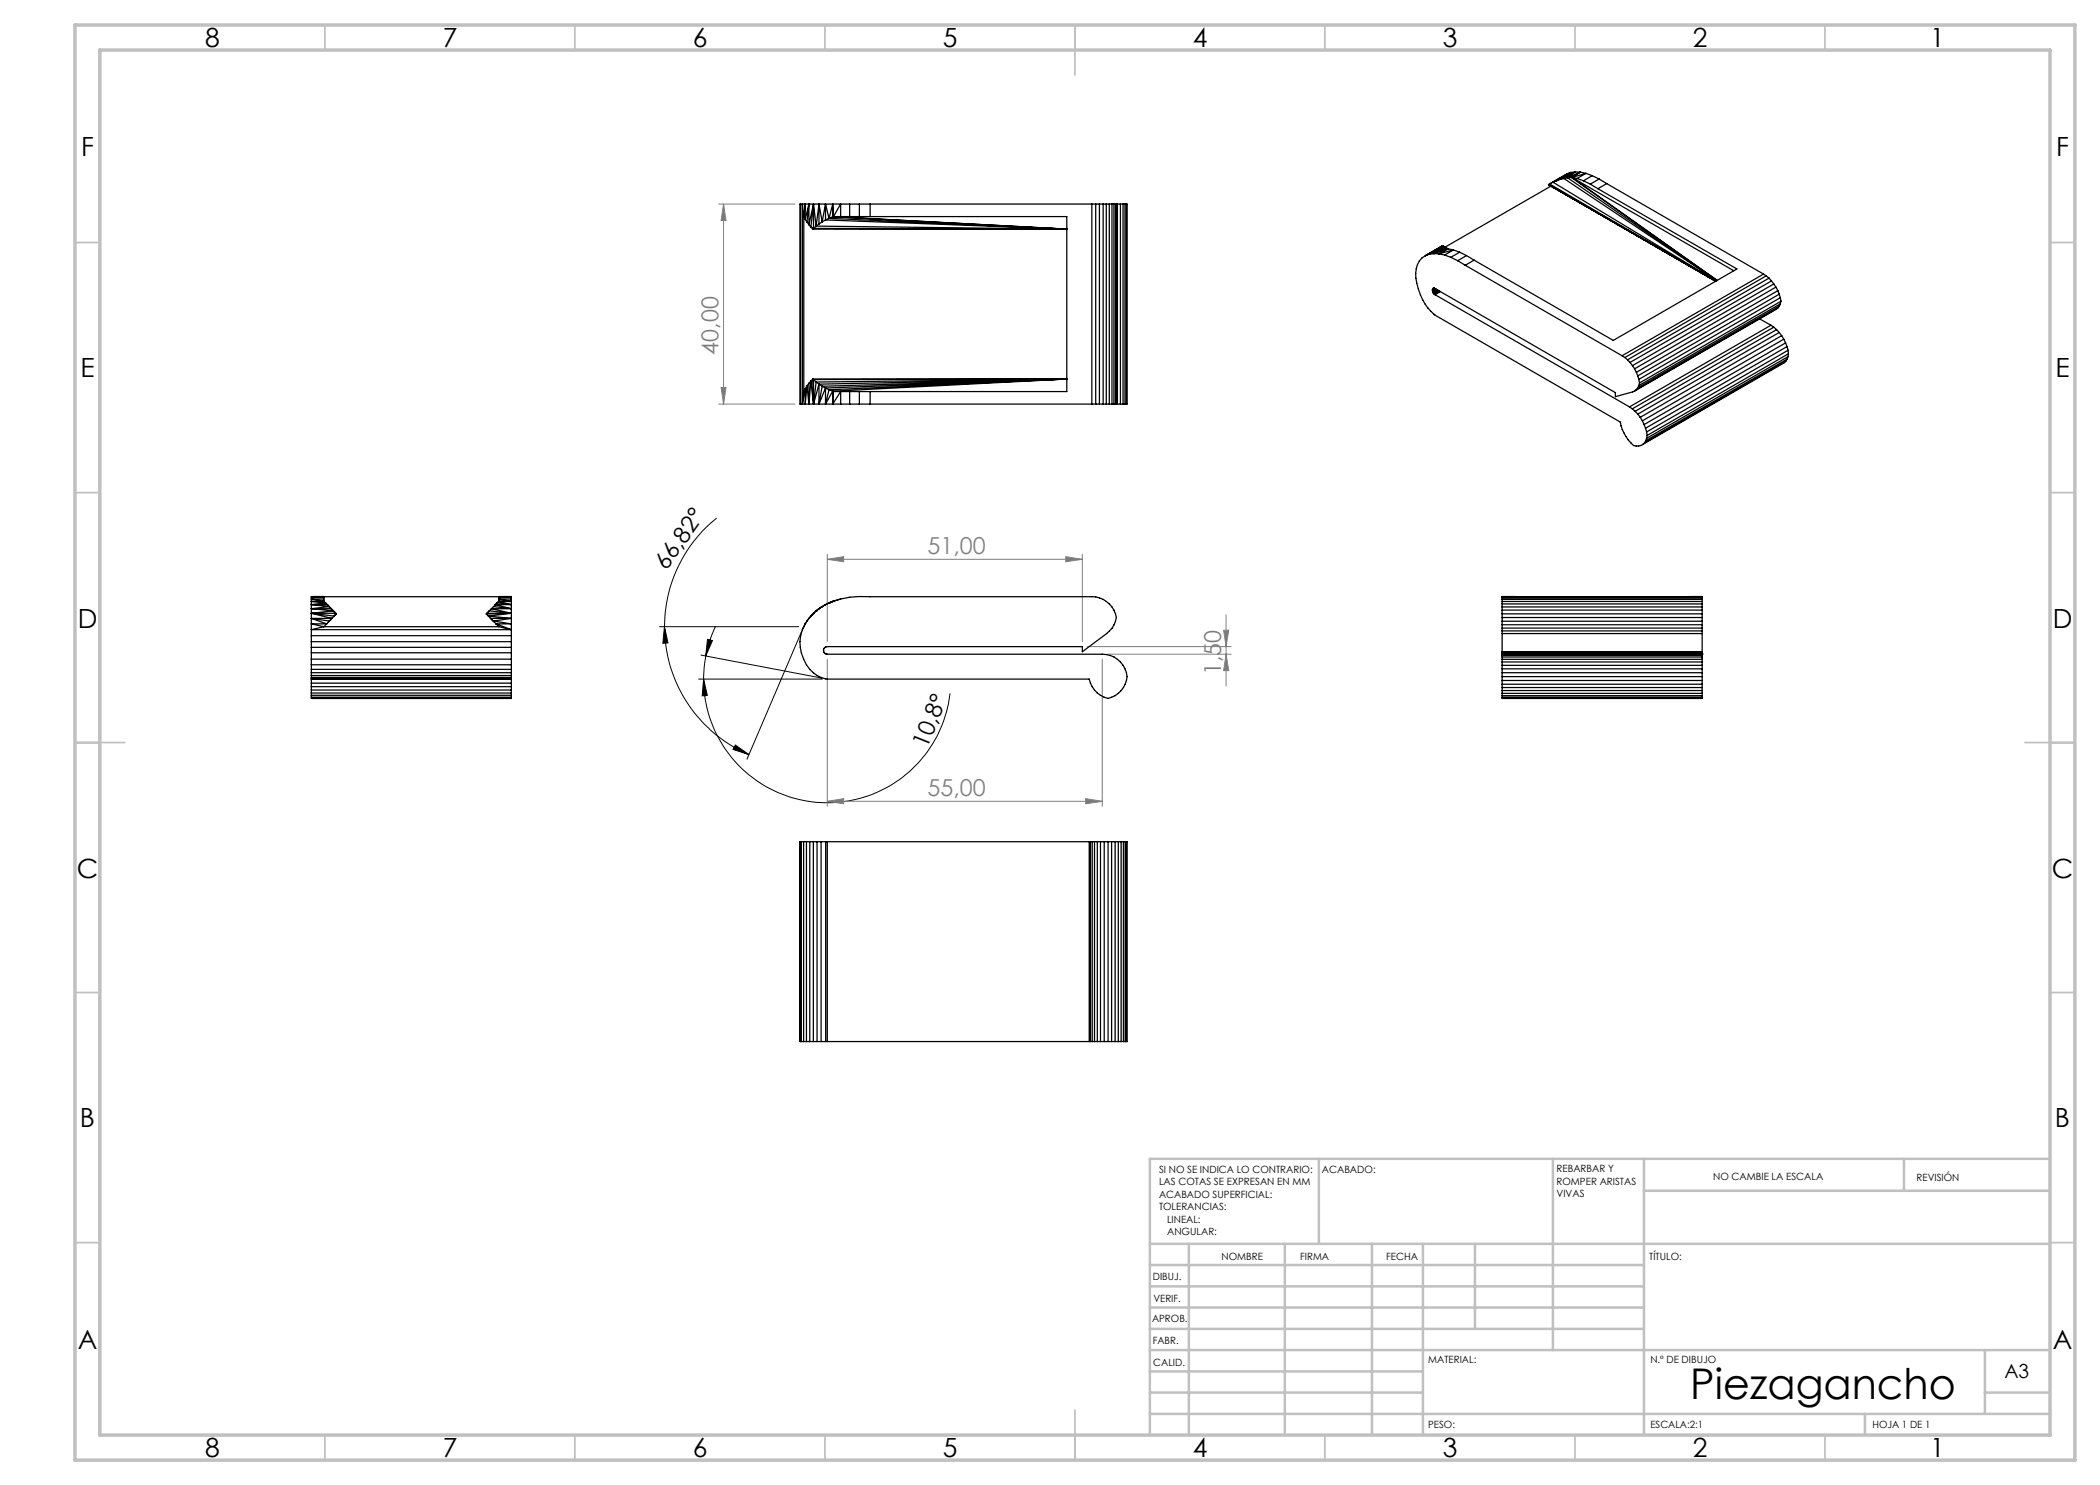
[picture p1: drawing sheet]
<svg xmlns="http://www.w3.org/2000/svg" width="420mm" height="297mm" viewBox="0 0 420 297" stroke-linecap="round" stroke-linejoin="round" font-family="sans-serif">
<g fill="none" stroke="#000" stroke-width=".2">
<path d="M143.3 103.6a28 28 0 0 0-10.4 21.7M131.9 125.3h27.8M132.9 125.3l.7 3.3-1 .1zM132.9 125.3a27.9 27.9 0 0 0 16.9 25.6M139.7 135.8h24.8M140.2 131l24.3 4.6M140.7 135.8l.8 3.3-1.1 .1zM140.7 135.8a24.7 24.7 0 0 0 23.3 24.7 24.7 24.7 0 0 0 26-21.8M141.1 131.2l-.3 2.3-.1 2.3M141.5 127.9l1 .2-1.4 3.1zM143.1 125.2a26.9 26.9 0 0 0-2 6M160.3 126.3l-10.9 25.5"/>
<path d="M147.1 149l2.7 1.9-3.2-1z"/>
</g>
<g fill="none" stroke="#808080" stroke-width=".2">
<path d="M143.7 40.8h15.3M144.7 40.8l.5 3.3h-1zM144.7 40.8v40M144.2 77.5h1l-.5 3.3zM143.7 80.8h15.3M165.5 111.9l3.2-.6v1.1zM165.5 110.8v17.5M165.5 111.9h51M213.1 111.3l3.4 .6-3.4 .5zM216.5 110.8v17.5M165.5 131.8v29.5M217.5 129.3h28.7"/>
<path d="M220.5 131.8v29.5M221.4 130.8h24.8M244.7 126h1l-.5 3.3zM245.2 130.8l.5 3.3h-1zM245.2 123v14.2M217.1 159.7l3.4 .6-3.4 .5zM165.5 160.3l3.2-.6v1.1zM165.5 160.3h55"/>
</g>
<g fill="none" stroke="#c0c0c0" stroke-width=".35">
<path d="M65 5v5M115 5v5M165 5v5M215 5v10M265 5v5M315 5v5M365 5v5M15 48.5h5M410 48.5h5M15 98.5h5M410 98.5h5M15 148.5h10"/>
<path d="M405 148.5h10M15 198.5h5M410 198.5h5M15 248.5h5M410 248.5h5M65 287v5M115 287v5M165 287v5M215 282v10M265 287v5M315 287v5M365 287v5"/>
</g>
<g fill="none" stroke="#c0c0c0" stroke-width=".5">
<path d="M263.8 231.8v17M310.6 231.8v38.2M328.8 231.8v55.2M328.8 238.2h81.2M380.8 231.8v6.4M410 231.8h-180v55.2M230 248.8h180M230 257.3h98.8M230 253h98.8M237.8 248.8v38.2M257 248.8v38.2M274.4 248.8v38.2"/>
<path d="M284.6 248.8v38.2M295 248.8v17M230 265.8h98.8M230 261.5h98.8M230 278.5h54.6M230 274.3h54.6M230 270h180M397 278.5h13M397 270v12.8M230 282.8h180M373 282.8v4.2"/>
</g>
<path d="M15 5h400v287h-400zM20 10h390v277h-390z" fill="none" stroke="#c0c0c0" stroke-width=".7"/>
<g fill="#000">
<path d="M141.5 127.9l1 .2-1.4 3.1zM140.7 135.8l.8 3.3-1.1 .1z"/>
<path d="M147.1 149l-.5 .9 3.2 1zM132.9 125.3l-.3 3.4 1-.1z"/>
</g>
<g fill="#808080">
<path d="M213.1 111.3l3.4 .6-3.4 .5zM165.5 111.9l3.2-.6v1.1z"/>
<path d="M165.5 160.3l3.2-.6v1.1zM217.1 159.7l3.4 .6-3.4 .5z"/>
<path d="M144.2 77.5h1l-.5 3.3zM144.7 40.8l.5 3.3h-1z"/>
<path d="M244.7 126h1l-.5 3.3zM245.2 130.8l.5 3.3h-1z"/>
</g>
<g fill="none" stroke="#000" stroke-width=".25">
<path d="M309.7 36.9l.5 .3-21.2 12.2M309.9 36.8l33.3 19.4-33.5-19.3M309.9 36.8l-.2 .1M310.6 36.4l-.7 .4M310.6 36.4l32.7 19.8M311.3 36.2l-.7 .2M312 35.9l-.7 .3M312.8 35.7l-.8 .2M312.8 35.7l30.6 20.4M313.3 34.8l-2.7 1.6M313.3 34.8l-3.4 2M313.5 35.6l-.7 .1"/>
<path d="M313.5 35.6l29.9 20.5M314.1 34.5l-2.1 1.4M314.1 34.5l-2.8 1.7M314.1 34.5l-3.5 1.9M314.1 34.5l-.8 .3M314.3 35.5h.1M314.3 35.5l-.8 .1M314.3 35.5l29.1 20.6M314.4 35.5l32.3 18.6M314.4 35.5l1 .2M315 34.4l-1.5 1.2M315 34.4h1.1"/>
<path d="M315 34.4l-2.2 1.3M315 34.4l-3 1.5M315 34.4l-.9 .1M315.4 35.7l1.3 .5M316.1 34.4l-1.7 1.1M316.1 34.4l1.1 .3M316.1 34.4l-2.6 1.2M316.1 34.4l-1.8 1.1M316.7 36.2l1.4 .6M317.2 34.7l-1.8 1M317.2 34.7l1.3 .4M317.2 34.7l-2.8 .8"/>
<path d="M318.1 36.8l1.5 .9M318.5 35.1l-1.8 1.1M318.5 35.1l1.3 .7M319.6 37.7l27.8 16.1-24.7 14.3-27.9-16.1M319.8 35.8l-1.7 1M319.8 35.8l1.5 .9M321.3 36.7l-1.7 1M321.3 36.7l31.4 18.1M160 40.8h65.4v40h-65.4zM160.1 40.8v40M160.8 43.3l.2-2.5v3.1M160.8 43.3l.2 .6"/>
<path d="M160.8 43.3l-.3-2.5v40M160.8 43.3v35M161 43.9l.4 .5M161.4 44.4l.4 .5M161.8 44.9l.4 .5M161.8 40.8v4.1M161.8 40.8l-.8 3.1M161.8 40.8l-.4 3.6M162.2 45.4l.5 .3M162.2 45.4l.4 .4M162.6 45.8h50.8M162.7 40.8l.5 4.4"/>
<path d="M162.7 40.8v4.9M162.7 45.7l50.7 .1M162.7 40.8l-.9 4.1M162.7 40.8l-.5 4.6M162.7 45.7l-.1 .1M163.2 45.2l50.2 .6M163.2 45.2l-.5 .5M163.8 44.8l-.6 .4M163.8 40.8l.6 3.6M163.8 40.8v4M163.8 40.8l-.6 4.4M164.4 44.4l-.6 .4"/>
<path d="M165.1 40.8l.7 2.9M165.1 44l48.3 1.8M165.1 40.8v3.2M165.1 44l-.7 .4M165.1 40.8l-.7 3.6M165.8 43.7l47.6 2.1M165.8 43.7l-.7 .3M166.5 40.8l.2 2.5M166.5 40.8v2.6M166.5 43.4l46.9 2.4M166.5 40.8l-.7 2.9M166.5 43.4l-.7 .3"/>
<path d="M166.7 43.3h46.7v35h-46.7M166.7 43.3l1.4-2.5v2.5M166.7 43.3l-.2 .1M169.9 40.8v2.5M171.9 40.8v2.5M174 40.8v2.5M218.4 40.8v40M219.1 40.8v40M219.9 40.8v40M220.6 40.8v40M221.3 40.8v40M221.9 40.8v40"/>
<path d="M222.4 40.8v40M222.8 40.8v40M223.1 40.8v40M223.3 40.8v40M223.5 40.8v40M224.1 40.8v40M224.6 40.8v40M225 40.8v40M225.3 40.8v40M285.1 51.1a4.2 4.2 0 0 0-1.9 4.5 11.3 11.3 0 0 0 3.8 7.4l37.1 21.4a8.5 8.5 0 0 0 2.6 4.7 2.01 2.01 0 0 0 1.8-.2M285.9 50.8l-.8 .3M286.5 57.9v.3"/>
<path d="M286.5 58.2v.1M286.5 58.3l.1 .1M286.6 57.7l-.1 .2M286.6 58.4v.1M286.6 58.5l.1 .1M286.7 58.6v.1M286.7 57.6l-.1 .1M286.7 58.7l.1 .1M286.8 50.7l-.9 .1M286.8 50.7l1 .1M286.8 57.6l-.3 .2M286.8 58.8l.1 .1"/>
<path d="M286.9 57.7l-.4 .2M286.9 57.7l36.2 20.8v.8l3.8-1.1M286.9 57.7h-.3M286.9 58.9h.1M286.9 57.7l-.4 .3M287 58.9l38.9 22.5M287.1 57.7l-.6 .4M287.2 57.8l-.7 .4M287.3 57.9l-.8 .4M287.4 57.9l-.8 .5M287.5 58l-.9 .5M287.6 58.1l-.9 .5"/>
<path d="M287.8 50.8l1.1 .2M287.8 58.1l-1.1 .6M287.9 58.2l-1.1 .6M288 58.3l-1.1 .6M288.1 58.3l-1.1 .6M288.5 49.1h.1M288.5 49.1l.1 .1M288.5 49.1l-3.4 2M288.6 49.2l-3.5 1.9M288.6 49.2l-2.7 1.6M288.6 49.2l.2 .1M288.8 49.3l-2.9 1.5"/>
<path d="M288.8 49.3l.2 .1M288.9 51l1.3 .5M289 49.4l-2.2 1.3M289 49.4l.3 .2M289 49.4l-3.1 1.4M289.3 49.6l-2.5 1.1M289.3 49.6l.3 .1M289.6 49.7l-1.8 1.1M289.6 49.7v.1M289.6 49.7l-2.8 1M289.6 49.8l-1.8 1M289.6 49.8l1.1 .2"/>
<path d="M290.2 51.5l1.3 .6M290.7 50l-1.8 1M290.7 50l1.2 .4M290.7 50l-2.9 .8M291.5 52.1l1.6 1M291.9 50.4l-1.7 1.1M291.9 50.4l1.4 .7M293.1 53.1l31.3 18.1M293.3 51.1l-1.8 1M293.3 51.1l1.5 .9M294.8 52l-1.7 1.1M352.7 54.8l-28.3 16.4"/>
<path d="M352.7 54.8l.5 .4M353.2 55.2l-28.2 16.3M353.2 55.2l.6 .4M353.8 55.6l-28.3 16.4M353.8 55.6l.5 .6M354.3 56.2l-28.3 16.3M354.3 56.2l.5 .6M354.8 56.8l-28.3 16.3M354.8 56.8l.4 .6M355.2 57.4l-28.3 16.4M355.2 57.4l.4 .7M355.6 58.1l-28.3 16.4"/>
<path d="M355.6 58.1l.2 .7M355.8 58.8l-28.2 16.4M355.8 58.8l.3 .7M356.1 59.5l-28.3 16.4M356.1 59.5l.1 .8M160.8 78.3l-.3 2.5M161 77.7l-.5 3.1M161 77.7l-.2 .6M161.4 77.2l-.4 3.6v-3.1M161.4 77.2l.4 3.6M161.4 77.2l-.4 .5M161.8 76.7v4.1"/>
<path d="M161.8 76.7l-.4 .5M162.6 75.8l.1 5M162.6 75.8l.1 .1M162.6 75.8l-.8 .9M162.6 75.8h50.8M162.7 75.9v4.9M162.7 75.9l.5 .5M163.2 76.4l.6 .4M163.2 76.4l-.5 4.4M163.8 76.8l.6 .5M163.8 76.8v4M163.8 76.8l-1.1 4"/>
<path d="M164.4 77.3l.7 .3M164.4 77.3l-.6 3.5M165.1 77.6v3.2M165.1 77.6l.7 .4M165.1 77.6l-1.3 3.2M165.8 78l.7 .2M165.8 78l-.7 2.8M166.5 78.2v2.6M166.5 78.2l.2 .1M166.5 78.2l-1.4 2.6M166.7 78.3l-.2 2.5M169.9 78.3v2.5"/>
<path d="M171.9 78.3v2.5M174 78.3v2.5M213.4 75.8l-46.9 2.4M213.4 75.8l-47.6 2.2M213.4 75.8l-48.3 1.8M213.4 75.8l-49 1.5M213.4 75.8l-49.6 1M213.4 75.8l-50.2 .6M213.4 75.8l-50.7 .1M324.4 71.2l.6 .3M325 71.5l.5 .5M325.5 72l.5 .5"/>
<path d="M326 72.5l.5 .6M326.5 73.1l.4 .7M326.9 73.8l.4 .7M327.3 74.5l.3 .7M327.3 77.9l-.4 .3M327.6 75.2l.2 .7M327.6 77.6l-.3 .3M327.8 75.9l.1 .7M327.8 77.1l-.2 .5M327.9 76.6l-.1 .5M351.9 63.8l2.3 1.2M354.2 65l-28.3 16.4"/>
<path d="M354.2 65l.6 .4M354.8 65.4l-28.3 16.4M354.8 65.4l.5 .5M355.3 65.9l-28.3 16.4M355.3 65.9l.5 .6M355.6 61.6l-28.3 16.3M355.6 61.6l-28.7 16.6M355.8 61.2l-28.2 16.4M355.8 61.2l-.2 .4M355.8 66.5l-28.2 16.3M355.8 66.5l.5 .6M356.1 60.8l-28.3 16.3"/>
<path d="M356.1 60.8l-.3 .4M356.2 60.3l-28.3 16.3M356.2 60.3l-.1 .5M356.3 67.1l-28.3 16.4M356.3 67.1l.5 .7M356.8 67.8l-28.3 16.4M356.8 67.8l.3 .8M357.1 68.6l-28.3 16.3M357.1 68.6l.3 .7M357.2 72.2l-28.3 16.4M357.2 72.2l-.4 .4-28.3 16.3M357.4 69.3l-28.3 16.4"/>
<path d="M357.4 69.3l.2 .8M357.4 71.8l-28.3 16.4M357.4 71.8l-.2 .4M357.6 70.1l-28.3 16.3M357.6 70.1l.1 .7M357.6 71.3l-28.3 16.4M357.6 71.3l-.2 .5M357.7 70.8l-28.3 16.3M357.7 70.8l-.1 .5M161.8 80.8l.4-4.6 .5 4.6M166.5 80.8l1.6-2.5v2.5M325.9 81.4l.6 .4"/>
<path d="M326.5 81.8l.5 .5M327 82.3l.6 .5M327.6 82.8l.4 .7M328 83.5l.5 .7M328.5 84.2l.3 .7M328.8 84.9l.3 .8M328.9 88.6l-.4 .3M329.1 85.7l.2 .7M329.1 88.2l-.2 .4M329.3 86.4l.1 .7M329.3 87.7l-.2 .5M329.4 87.1l-.1 .6"/>
<path d="M62.3 119.4h2.5M64.8 119.3h35M64.8 119.8h-2.5l2.5 .4M99.8 119.4h2.5M102.3 119.8h-2.5l2.5 .5M168.1 119.8l-1.6 .5M168.1 119.8l1.8-.4 2-.1h46.5a5 5 0 0 1 4.9 4.2 4.9 4.9 0 0 1-2 3.2l-4.8 3.6v-1h-51.2a.76 .76 0 0 0-.6 .8 .76 .76 0 0 0 .8 .7h55a5 5 0 0 1 4.9 4.5 5 5 0 0 1-3.8 4.4 5 5 0 0 1-3.8-3.9h-52.3a6.5 6.5 0 0 1-5.2-5.2 7.2 7.2 0 0 1 .2-4.7M300.4 119.3h40M300.4 119.9h40M300.4 119.6h40M300.4 119.4h40M302.9 119.3h-2.5v20.4h40v-20.4h-2.5"/>
<path d="M62.3 135.8h40M62.3 128.3h40M62.3 127.1h40M62.3 129.5h40M62.3 130.6h40M62.3 131.8h40M62.3 133h40M62.3 123.7l3 1.1M62.3 123.7l3.6 .5M62.3 133.9h40M62.3 123.7h4.1M62.3 122.7l4.1 1"/>
<path d="M62.3 122.7l4.6 .5 .2-.5M62.3 134.5h40M62.3 122.7h4.8M62.3 135.1h40M62.3 121.7l4.4 .5M62.3 121.7h4M62.3 135.5h40M62.3 120.9l3.5 .4M62.3 120.9h3.2M62.3 120.3l2.8 .3M62.3 120.3h2.5M62.3 136.6h40"/>
<path d="M62.3 137.3h40M62.3 138h40M62.3 138.6h40M62.3 139.1h40M62.3 139.4h40M64.8 120.2v-.9h-2.5v20.4h40v-20.4h-2.5v.9M64.8 125.3l-2.5 .6h40M64.8 125.3h35M64.8 120.2l-2.5 .1M64.8 120.2v.1M64.8 120.3l.3 .3M65.1 120.6l.4 .3"/>
<path d="M65.1 120.6l-2.8 .3M65.3 124.8h-3l2.5 .5M65.3 124.8l-.5 .5M65.5 120.9l.3 .4M65.5 120.9l1.8 1.9M65.8 121.3l.9 .9M65.8 121.3l-3.5 .4M65.9 124.2l-.6 .6M66.4 123.7l-.7 .7M66.7 122.2l-4.4 .5M66.7 122.2l.4 .5M66.7 122.2l.6 .6"/>
<path d="M67.1 122.7l.2 .1M67.3 122.8l-1.4 1.4M97.3 122.8l.4 .4M97.4 122.7h4.9M97.4 122.7l-.1 .1M97.7 123.2l4.6 .5M97.7 123.2l.4 .5M97.9 122.2l-.5 .5M97.9 122.2l-.6 .6M97.9 122.2l4.4 .5M98.1 123.7l.7 .7M98.1 123.7h4.2"/>
<path d="M98.1 123.7l.6 .5M98.7 124.2l3.6 .6h-3.1M98.7 124.2l.5 .6M98.7 121.3l-.8 .9M98.7 121.3l3.6 .4M99.1 120.9l-.4 .4M99.1 120.9l3.2 .8M99.1 120.9h3.2M99.2 124.8l3.1 1.1M99.2 124.8l.6 .5M99.4 120.6l2.9 .3M99.4 120.6l-.3 .3"/>
<path d="M99.7 120.3l2.6 .6M99.7 120.3h2.6M99.7 120.3l-.3 .3M99.7 120.3l-.6 .6M99.8 125.3l2.5 .6M99.8 120.2l2.5 .1M99.8 120.2l-.1 .1M102.3 123.7l-3.6 .5M102.3 122.7l-4.6 .5M102.3 122.7l-5 .1M102.3 121.7h-4l4 1M161 124.8l-.5 1.1"/>
<path d="M161.8 123.7l-.8 1.1M162.2 123.2l-.4 .5M162.7 122.7h.1M162.7 122.7l-.5 .5M162.7 122.7l-.9 1M163.2 122.2h.1M163.2 122.2l-.5 .5M163.8 121.7l-.6 .5M163.8 121.7l-1.1 1M164.4 121.3h.1M164.4 121.3l-.6 .4M165.1 120.9l-.7 .4"/>
<path d="M165.1 120.9l-1.3 .8M165.8 120.6h.1M165.8 120.6l-.7 .3M166.5 120.3h.1M166.5 120.3l-.7 .3M166.5 120.3l-1.4 .6M300.4 130.8h.1M300.4 130.8h40M300.4 131.9h40M300.4 134.5h40M300.4 120.3h40M300.4 139.4h40"/>
<path d="M300.4 135.3h40M300.4 136.1h40M300.4 136.8h40M300.4 133.8h40M300.4 137.5h40M300.4 133.1h40M300.4 138.1h40M300.4 132.4h40M300.4 138.7h40M300.4 139.1h40M300.4 131.4h40M300.4 122.8h40"/>
<path d="M300.4 123.5h40M300.4 124.2h40M300.4 125h40M300.4 122h40M300.4 125.6h40M300.4 131.1h40M300.4 121.4h40M300.4 126.2h40M300.4 120.8h40M300.4 130.9h40M300.4 126.7h40M300.4 130.3h40"/>
<path d="M300.4 130.7h40M300.4 130.6h40M300.4 130.5h40M300.4 130.4h40M340.4 130.8h.1M160 168.3h65.4v40h-65.4zM160.1 168.3v40M160.3 168.3v40M160.7 168.3v40M161.3 168.3v40M162 168.3v40M162.7 168.3v40"/>
<path d="M163.4 168.3v40M164.2 168.3v40M165.1 168.3v40M165.5 168.3v40M217.8 168.3v40M218.1 168.3v40M218.4 168.3v40M218.9 168.3v40M219.5 168.3v40M220.1 168.3v40M220.8 168.3v40M221.6 168.3v40"/>
<path d="M222.3 168.3v40M223 168.3v40M223.7 168.3v40M224.2 168.3v40M224.7 168.3v40M225 168.3v40M225.3 168.3v40"/>
</g>
<text font-size="8.5" x="338.1" y="279.7">Piezagancho</text>
<g font-size="5.3">
<text x="41" y="9.5">8</text>
<text x="88.5" y="9.5">7</text>
<text x="138.5" y="9.5">6</text>
<text x="188.5" y="9.5">5</text>
<text x="238.5" y="9.5">4</text>
<text x="288.5" y="9.5">3</text>
<text x="338.5" y="9.5">2</text>
<text x="386" y="9.5">1</text>
<text x="16.2" y="31.3">F</text>
<text x="411.2" y="31.3">F</text>
<text x="16.1" y="75.5">E</text>
<text x="411.1" y="75.5">E</text>
<text x="15.5" y="125.5">D</text>
<text x="410.5" y="125.5">D</text>
<text x="15.4" y="175.5">C</text>
<text x="410.4" y="175.5">C</text>
<text x="16" y="225.5">B</text>
<text x="411" y="225.5">B</text>
<text x="15.5" y="269.8">A</text>
<text x="410.5" y="269.8">A</text>
<text x="41" y="291.5">8</text>
<text x="88.5" y="291.5">7</text>
<text x="138.5" y="291.5">6</text>
<text x="188.5" y="291.5">5</text>
<text x="238.5" y="291.5">4</text>
<text x="288.5" y="291.5">3</text>
<text x="338.5" y="291.5">2</text>
<text x="386" y="291.5">1</text>
</g>
<g font-size="4.7" fill="#808080">
<text x="143.7" y="70.9" transform="rotate(-90 143.7 70.9)">40,00</text>
<text x="185.5" y="110.8">51,00</text>
<text x="244.2" y="135" transform="rotate(-90 244.2 135)">1,50</text>
<text x="185.5" y="159.2">55,00</text>
</g>
<g font-size="4.7">
<text x="133.3" y="114.2" transform="rotate(-55 133.3 114.2)">66,82°</text>
<text x="185.4" y="149.7" transform="rotate(-68 185.4 149.7)">10,8°</text>
</g>
<text font-size="3.9" x="400.9" y="275.5">A3</text>
<g font-size="2">
<text x="231.8" y="234.6">SI NO SE INDICA LO CONTRARIO:</text>
<text x="231.8" y="237.1">LAS COTAS SE EXPRESAN EN MM</text>
<text x="231.8" y="239.6">ACABADO SUPERFICIAL:</text>
<text x="264.4" y="234.6">ACABADO:</text>
<text x="311.3" y="234.5">REBARBAR Y</text>
<text x="311.3" y="237">ROMPER ARISTAS</text>
<text x="311.3" y="239.5">VIVAS</text>
<text x="342.6" y="236">NO CAMBIE LA ESCALA</text>
<text x="383.3" y="236.2">REVISIÓN</text>
<text x="231.8" y="242.1">TOLERANCIAS:</text>
<text x="233.4" y="244.6">LINEAL:</text>
<text x="233.4" y="247.1">ANGULAR:</text>
<text x="244.3" y="252">NOMBRE</text>
<text x="260" y="251.9">FIRMA</text>
<text x="277.2" y="251.9">FECHA</text>
<text x="329.9" y="251.9">TÍTULO:</text>
<text x="230.6" y="256.1">DIBUJ.</text>
<text x="230.7" y="260.3">VERIF.</text>
<text x="230.4" y="264.4">APROB.</text>
<text x="230.5" y="268.8">FABR.</text>
<text x="230.7" y="273.1">CALID.</text>
<text x="285.6" y="272.5">MATERIAL:</text>
<text x="330.1" y="272.5">N.º DE DIBUJO</text>
<text x="285.6" y="285.5">PESO:</text>
<text x="330.1" y="285.6">ESCALA:2:1</text>
<text x="374.5" y="285.6">HOJA 1 DE 1</text>
</g>
</svg>
